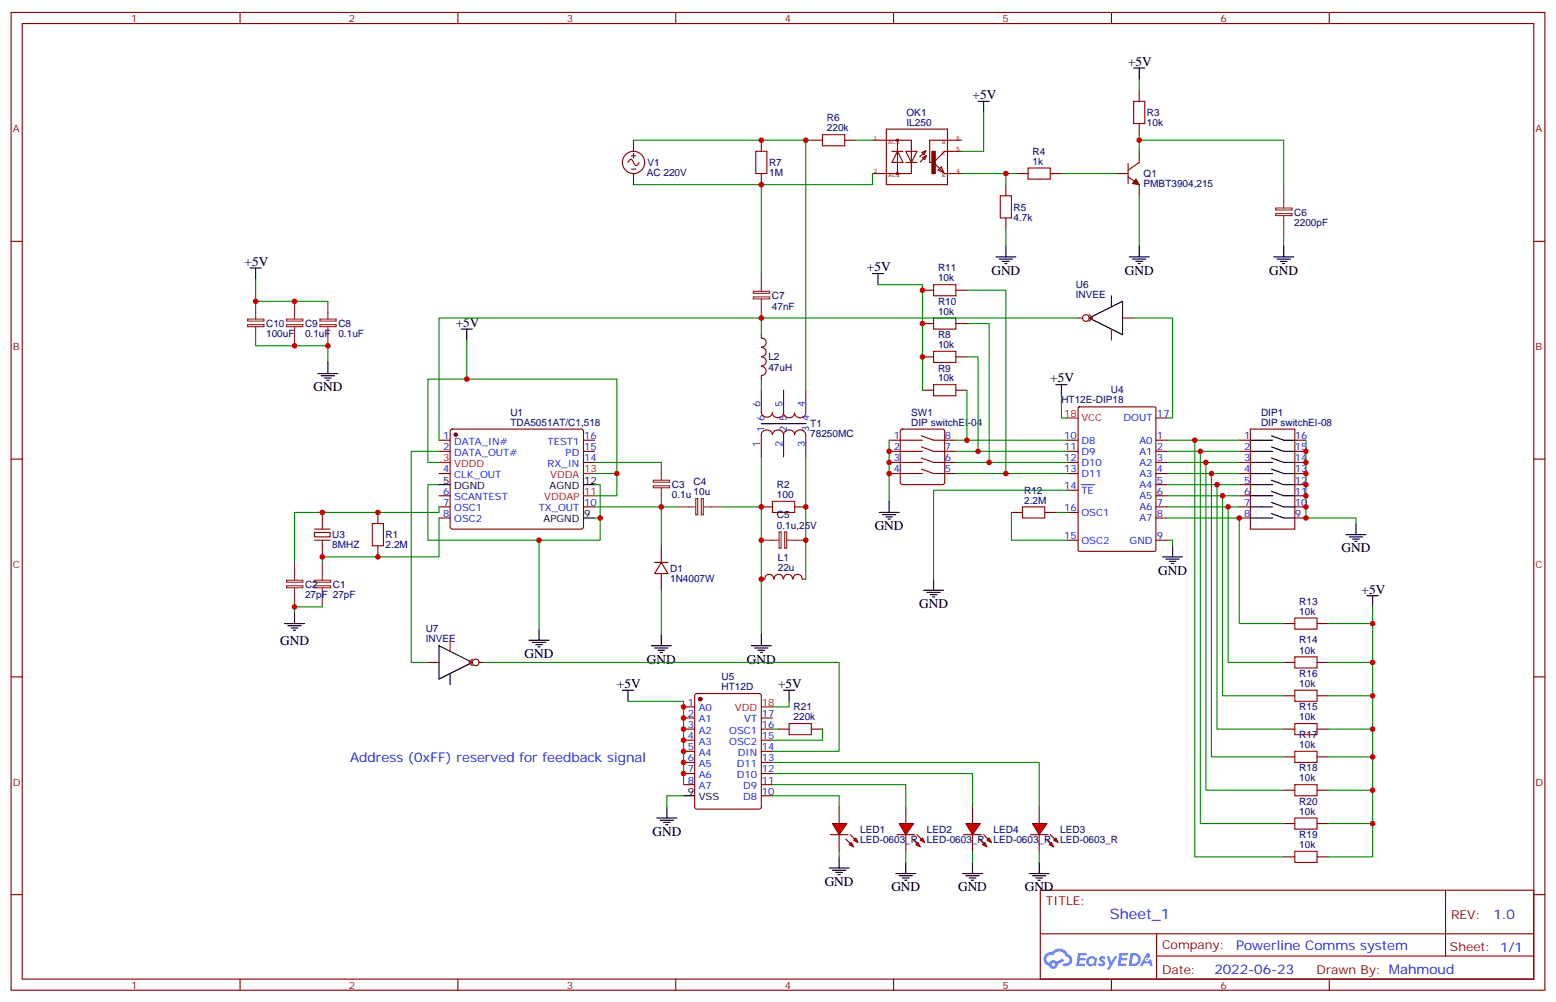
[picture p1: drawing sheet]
<svg xmlns="http://www.w3.org/2000/svg" width="494mm" height="318mm" viewBox="0 0 494 318" stroke-linecap="round" stroke-linejoin="round" font-family="sans-serif">
<g fill="none" stroke="#870000" stroke-width=".35">
<path d="M3.5 4h486.9v310.4h-486.9zM7.1 7.5h479.7v303.4h-479.7zM76.2 4v3.5M145.3 4v3.5M214.5 4v3.5M283.6 4v3.5M352.8 4v3.5M421.9 4v3.5M3.5 76.6h3.6M486.8 76.6h3.6M3.5 145.8h3.6M486.8 145.8h3.6"/>
<path d="M3.5 214.9h3.6M486.8 214.9h3.6M3.5 284.1h3.6M330.2 282.6h156.6v28.3h-156.6zM330.2 296.5h156.5M367.1 296.5v14.1M458.8 282.7v20.8M486.8 284.1h3.6M76.2 310.9v3.5M145.3 310.9v3.5M214.5 310.9v3.5M283.6 310.9v3.5"/>
<path d="M352.8 310.9v3.5M367.1 303.5h119.6M421.9 310.9v3.5"/>
</g>
<g fill="#5487ff">
<path d="M349.2 303.8a1.22 1.22 0 0 1 1.7 .3l-.4 .6a.47 .47 0 0 0-.3-.4 .47 .47 0 0 0-.5 .1l.1 .3a1.14 1.14 0 0 1 .8 1.7 1.14 1.14 0 0 1-1.9 0l-.2-.2 .5-.5 .7 .4a.29 .29 0 0 0 .3-.2 .29 .29 0 0 0-.2-.4 1.04 1.04 0 0 1-.6-1.7z"/>
<path d="M342.2 302.6h2.3l.4 .2-.2 .5h-1.8l-.1 .9h1.5l.3 .3-.3 .4h-1.6l-.2 1.1 1.7 .1 .2 .3-.2 .3h-2.6z"/>
<path d="M355.3 302.6l2.7 .2-.1 .5h-1.8l-.2 .9h1.6l.3 .3-.4 .4h-1.6l-.1 1.1h1.7l.2 .4-.2 .3h-2.7z"/>
<path d="M364.1 302.6h.7l.3 1.2-.6 .3a.69 .69 0 0 0-1 .3 .69 .69 0 0 0 .4 1 .69 .69 0 0 0 .9-.6l.5-.3 .6 2.2h-.8l-.3-.9h-1.7l-.5 .9h-.8z"/>
<path d="M351.3 303.7h.8l.6 1.8 1.1-1.8h.9l-2.6 4.1h-.8l.9-1.5z"/>
<path d="M358.9 302.6l-.6 4.1h1.3a2.11 2.11 0 0 0 2.5-2.1 2.11 2.11 0 0 0-2.5-2zM359.6 303.3a1.43 1.43 0 0 1 1.6 1.6 1.43 1.43 0 0 1-2 1.1z"/>
<path d="M345.2 304.2a1.54 1.54 0 0 0-.1 2.1 1.54 1.54 0 0 0 2.1 .2l.7 .2 .3-2.3-.6-.3a1.49 1.49 0 0 0-2.4 .1zM345.4 305.2a.95 .95 0 0 1 1.9 0 .95 .95 0 0 1-1.9 0z"/>
<path d="M331.9 302.9a2.18 2.18 0 0 0 1.1 3.8 1.44 1.44 0 0 0 1.6 .9 1.44 1.44 0 0 0 1.2-1.5l2-1-.5-.7-1.9 .9a1.47 1.47 0 0 0-2.4 .5 1.39 1.39 0 0 1-.7-2 1.39 1.39 0 0 1 2-.4 2.12 2.12 0 0 1 2.2-1.3 2.12 2.12 0 0 1 1.9 1.6 1.14 1.14 0 0 1 1 1.5 1.14 1.14 0 0 1-1.6 .7 .43 .43 0 0 0-.5 .3 .43 .43 0 0 0 .4 .5 1.98 1.98 0 0 0 2.5-1.2 1.98 1.98 0 0 0-1.2-2.5 3.1 3.1 0 0 0-5.3-.7l-.9 .1zM333.8 306.2a.55 .55 0 0 1 1.1 0 .55 .55 0 0 1-1.1 0z"/>
<circle cx="364.1" cy="304.7" r=".26"/>
</g>
<g fill="none" stroke="#870000" stroke-width=".35">
<path d="M361.6 28.6v3.6M361.6 39.2v3.6M199.3 51.6l.8-1a2.64 2.64 0 0 1 1.4 1.8l.6 .2 .7-1M200.4 49.5h1.4M200.4 53.7h1.4M201.1 44.5v3.5M201.1 48.8v1.4M201.1 55.1v3.5M241.7 44.5v3.5M241.7 55.1v3.5M257.5 44.5h3.6M268.1 44.5h3.5"/>
<path d="M319.3 58.6v3.6M322.8 55.1h3.5M333.4 55.1h3.5M354.5 55.1h3.6M358.1 56.2l3.5 2.4v3.6M358.1 51.9v6.4M361.6 48v3.6l-3.5 2.4M319.3 69.2v3.5M292.8 92.1h3.5M303.4 92.1h3.5M241.7 106.3v1M241.7 119.3v1.1"/>
<path d="M241.7 107.4a1.41 1.41 0 0 1 1.5 1.4 1.41 1.41 0 0 1-1.5 1.4M241.7 116.4a1.41 1.41 0 0 1 1.5 1.4 1.41 1.41 0 0 1-1.5 1.4M241.7 110.3a1.41 1.41 0 0 1 1.5 1.5 1.41 1.41 0 0 1-1.5 1.4M241.7 113.3a1.41 1.41 0 0 1 1.5 1.4 1.41 1.41 0 0 1-1.5 1.4M292.8 113.3h3.5M292.8 102.7h3.5M303.4 113.3h3.5M303.4 102.7h3.5M139.3 139.8h3.6M143.1 136.4l.5-.2h40.9l.5 .2 .2 .5-.1 30.7-.6 .4-41.2-.1-.4-.6v-30.4zM185.2 139.8h3.5M241.7 123.9v7.1"/>
<path d="M245.2 131a1.78 1.78 0 0 1-1.8 1.5 1.78 1.78 0 0 1-1.7-1.5M248.7 138a1.8 1.8 0 0 0-1.8-1.5 1.8 1.8 0 0 0-1.7 1.5 1.78 1.78 0 0 0-1.8-1.5 1.78 1.78 0 0 0-1.7 1.5v7.1M248.7 123.9v7.1M248.7 138v7.1M248.7 138a1.78 1.78 0 0 1 1.8-1.5 1.78 1.78 0 0 1 1.7 1.5 1.78 1.78 0 0 1 1.8-1.5 1.78 1.78 0 0 1 1.7 1.5l.1 7.1M252.2 131.1a1.79 1.79 0 0 1-1.7 1.6 1.79 1.79 0 0 1-1.8-1.6 1.78 1.78 0 0 1-1.8 1.6 1.78 1.78 0 0 1-1.7-1.5M255.7 131.1a1.78 1.78 0 0 1-1.7 1.6 1.78 1.78 0 0 1-1.8-1.5M255.8 123.9v7.1M282.2 139.8h10.6M286 136.4l.5-.2h12.7l.5 .2 .2 .5v16.3l-.3 .5-.4 .2h-12.7l-.5-.3-.2-.4v-16.3zM292.5 138.4l3.8 1.4h7.1M292.8 123.9h3.5"/>
<path d="M303.4 123.9h3.5M338.7 139.8h3.5M342.3 129.4l.2-.2h24l.3 .2 .1 45.3-.2 .3h-24.2l-.3-.1zM366.9 139.8h3.5M366.9 132.7h3.5M393.3 139.8h3.6M396.9 136.2h14.1v31.8h-14.1zM411 139.8h3.5M139.3 143.3h3.6M139.3 150.4h3.6M139.3 157.4h3.6M185.2 143.3h3.5"/>
<path d="M185.2 146.8h3.5M282.2 143.3h10.6M282.2 150.4h10.6M282.2 146.8h10.6M292.5 141.9l3.8 1.4h7.1M292.5 148.9l3.8 1.5h7.1M292.5 145.4l3.8 1.4h7.1M338.7 143.3h3.5M338.7 150.4h3.5M338.7 146.8h3.5M338.7 155.6h3.5M366.9 143.3h3.5"/>
<path d="M366.9 150.4h3.5M366.9 157.4h3.5M366.9 146.8h3.5M366.9 153.9h3.5M393.3 143.3h3.6M393.3 150.4h3.6M393.3 157.4h3.6M393.3 146.8h3.6M393.3 153.9h3.6M411 143.3h3.5M411 150.4h3.5M411 157.4h3.5"/>
<path d="M411 146.8h3.5M411 153.9h3.5M99.8 169.1h5v1.4h-5zM102.3 162.7v5.3M102.3 171.5v5.3M119.9 162.7v3.5M119.9 173.3v3.5M139.3 160.9h3.6M139.3 164.5h3.6M185.2 160.9h3.5M207.8 178.6h4.2M209.9 178.6l2.1 3.5h-4.2z"/>
<path d="M209.9 173.3v5.3M241.7 160.9h3.5M252.2 160.9h3.6M321 162.7h3.6M331.6 162.7h3.5M338.7 171.5h3.5M338.7 162.7h3.5M366.9 160.9h3.5M366.9 164.5h3.5M366.9 171.5h3.5M393.3 160.9h3.6M393.3 164.5h3.6"/>
<path d="M411 160.9h3.5M411 164.5h3.5M209.9 182.1v5.3M245.6 183.8a1.41 1.41 0 0 0-1.4-1.5 1.41 1.41 0 0 0-1.4 1.5l-1.1 .1M245.7 183.8a1.41 1.41 0 0 1 1.5-1.5 1.41 1.41 0 0 1 1.4 1.5M248.7 183.8a1.41 1.41 0 0 1 1.4-1.5 1.41 1.41 0 0 1 1.4 1.5M251.8 183.8a1.41 1.41 0 0 1 1.4-1.5 1.41 1.41 0 0 1 1.4 1.5M254.7 183.9h1.1M407.5 198h3.5M418 198h3.6M407.5 210.3h3.5M418 210.3h3.6"/>
<path d="M217 231.5h3.5M217 224.4h3.5M217 228h3.5M217 235h3.5M217 238.5h3.5M220.7 220.4l.5-.2h19.7l.7 .4 .1 35.6-.5 .6-20 .1-.7-.5v-35.5zM241.7 231.5h3.5M241.7 228h3.5M241.7 235h3.5M241.7 238.5h3.5M246.9 231.5h3.6M257.5 231.5h3.6"/>
<path d="M407.5 231.5h3.5M407.5 220.9h3.5M418 231.5h3.6M418 220.9h3.6M217 242.1h3.5M217 245.6h3.5M217 249.1h3.5M241.7 242.1h3.5M241.7 245.6h3.5M241.7 249.1h3.5M241.7 252.7h3.5M407.5 240.3h3.5"/>
<path d="M407.5 250.9h3.5M418 240.3h3.6M418 250.9h3.6M407.5 272.1h3.5M407.5 261.5h3.5M418 272.1h3.6M418 261.5h3.6"/>
<circle cx="201.1" cy="51.6" r="3.5"/>
</g>
<g fill="#870000" stroke="#870000" stroke-width=".35">
<path d="M360.5 56.9l1.1 1.7-2.1-.3z"/>
<circle cx="144.6" cy="138" r=".53"/>
<circle cx="222.2" cy="222" r=".53"/>
</g>
<path d="M338.7 132.7h3.5M139.3 146.8h3.6M185.2 157.4h3.5M185.2 150.4h3.5M241.7 224.4h3.5" fill="none" stroke="#f00" stroke-width=".35"/>
<g fill="none" stroke="#000" stroke-width=".35">
<path d="M310.4 32.2h3.6M312.2 32.2v3.5M359.8 21.6h3.6M361.6 21.6v3.5M319.3 78v3.6M361.6 78v3.6M407.5 78v3.6M79.4 85.1h3.5M81.1 85.1v3.5M276.9 86.9h3.6M278.7 86.9v3.5M316.1 81.6h6.3"/>
<path d="M317.1 82.3h4.3M318.2 83h2.1M318.9 83.7h.7M358.4 81.6h6.4M359.5 82.3h4.2M360.5 83h2.2M361.2 83.7h.7M404.3 81.6h6.3M405.3 82.3h4.3M406.4 83h2.1M407.1 83.7h.7M100.9 118.6h6.3"/>
<path d="M102 119.3h4.2M104.1 115.1v3.5M146.4 104.5h3.5M148.2 104.5v3.5M103 120h2.1M103.7 120.7h.7M241.7 134.5h14.1h-14.1h3.5M335.1 122.1h3.6M336.9 122.1v3.6M396.9 139.8h7M403.6 138.4l3.9 1.4h3.5M139.3 153.9h3.6"/>
<path d="M185.2 153.9h3.5M282.2 159.2v3.5M396.9 153.9h7M396.9 143.3h7M396.9 146.8h7M396.9 150.4h7M396.9 157.4h7M403.6 152.5l3.9 1.4h3.5M403.6 141.9l3.9 1.4h3.5M403.6 145.4l3.9 1.4h3.5M403.6 148.9l3.9 1.5h3.5M403.6 156l3.9 1.4h3.5"/>
<path d="M403.6 159.5l3.9 1.4h3.5M185.2 164.5h3.5M279 162.7h6.4M280.1 163.4h4.2M281.2 164.1h2.1M281.9 164.8h.7M369 176.8h6.4M370.1 177.5h4.2M371.1 178.2h2.1M371.8 178.9h.7M372.2 173.3v3.5M396.9 164.5h7"/>
<path d="M396.9 160.9h7M403.6 163.1l3.9 1.4h3.5M427.2 169.8h6.4M428.3 170.5h4.2M429.3 171.2h2.1M430 171.9h.7M430.4 166.2v3.6M90.3 198h6.4M91.4 198.7h4.2M92.4 199.4h2.1M93.5 194.5v3.5M171.1 199.7v3.6"/>
<path d="M293.2 187.4h6.3M294.2 188.1h4.2M295.3 188.8h2.1M296 189.5h.7M296.3 183.9v3.5M433.9 189.2h3.5M435.7 189.2v3.5M93.1 200.1h.7M167.9 203.3h6.4M169 204h4.2M170 204.7h2.2M170.7 205.4h.7"/>
<path d="M197.6 219.1h3.5M199.3 219.1v3.6M206.7 205h6.4M207.8 205.7h4.2M208.8 206.4h2.2M209.5 207.2h.8M209.9 201.5v3.5M238.5 205h6.3M239.5 205.7h4.3M240.6 206.4h2.1M241.3 207.2h.7M241.7 201.5v3.5"/>
<path d="M248.7 219.1h3.5M250.5 219.1v3.6M208.5 259.7h6.3M211.7 256.2v3.5M217 252.7h3.5M209.5 260.4h4.3M210.6 261.1h2.1M211.3 261.8h.7"/>
</g>
<path d="M295.8 48h1.1v7.1h-1.1z" fill="#850000" stroke="#850000" stroke-width=".35"/>
<g fill="none" stroke="#850000" stroke-width=".35">
<path d="M276.9 44.5h12.4v10.6h-12.4M281.3 41h19.4v17.6h-19.4zM283.1 48h3.5M284.9 48l1.7 3.6h-3.5zM284.9 44.5v10.6M285.2 55.1a.35 .35 0 0 0-.5-.3 .35 .35 0 0 0-.1 .5 .35 .35 0 0 0 .6 0v-.2M287.5 51.6h3.5M287.5 48h3.5l-1.7 3.6zM292.6 48.4l1.3-.5-.6 1.2zM292.8 50l1.2-.5-.5 1.2zM293.9 47.9l-2 1.9M294 49.5l-1.9 1.9"/>
<path d="M298.8 53l.7 1.8-1.8-.8zM305.2 44.5h-10.1v7.1h.9M305.2 48h-5.3l-3.6 3.6 3.6 3.5h5.3"/>
<circle cx="284.9" cy="44.5" r=".35"/>
</g>
<g fill="none" stroke="#008700" stroke-width=".35">
<path d="M312.2 35.7v12.3h-7M361.6 25.1v3.5M201.1 44.5h56.4M241.7 58.6v28.3M255.8 44.5v79.4M271.6 44.5h5.3M276.9 55.1v3.5h-75.8M305.2 55.1h14.1M322.8 55.1h-3.5v3.5M336.9 55.1h17.6M361.6 44.5h45.9v15.9M361.6 42.8v5.2"/>
<path d="M319.3 72.7v5.3M361.6 62.2v15.8M407.5 74.5v3.5M81.1 88.6v7.1h23M278.7 90.4h14.1v33.5M306.9 92.1h12.4v58.3M81.1 109.8h23v5.3M148.2 108v12.4M241.7 101v5.3M306.9 113.3h3.5v30M306.9 102.7h7.1v44.1M241.7 120.4v3.5"/>
<path d="M282.2 139.8v19.4M303.4 139.8h35.3M306.9 123.9v15.9M336.9 125.7v7h1.8M370.4 139.8h22.9M379.2 139.8v132.3h28.3M414.5 139.8v24.7h15.9v1.7M139.3 146.8h-3.5v-26.4h60v30M139.3 153.9h-3.5v17.6h54.7v-7h-1.8M188.7 150.4h7.1v7h-7.1M188.7 153.9h1.8v10.6M188.7 146.8h21.2"/>
<path d="M241.7 145.1v56.4M255.8 145.1v38.8M303.4 146.8h35.3M303.4 150.4h35.3M303.4 143.3h35.3M338.7 155.6h-42.4v28.3M370.4 146.8h22.9M370.4 150.4h22.9M370.4 143.3h22.9M370.4 153.9h22.9M370.4 157.4h22.9M381 143.3v118.2h26.5"/>
<path d="M382.8 146.8v104.1h24.7M384.5 150.4v89.9h23M386.3 153.9v77.6h21.2M388.1 157.4v63.5h19.4M139.3 160.9v1.8h-45.8v15.9M139.3 164.5v12.3h-37v1.8M171.1 171.5v28.2M188.7 160.9h21.2v12.4M209.9 160.9h5.3M229.3 160.9h12.4M321 162.7v8.8h17.7M335.1 162.7h3.6"/>
<path d="M370.4 164.5h22.9v33.5h14.2M370.4 171.5h1.8v1.8M370.4 160.9h22.9M389.8 160.9v49.4h17.7M102.3 192.7h-8.8v1.8M209.9 187.4v14.1M435.7 192.7v5.3h-14.1M435.7 198v12.3h-14.1M435.7 210.3v10.6h-14.1M199.3 222.7h17.7v26.4M245.2 231.5h1.7M250.5 222.7v1.7h-5.3"/>
<path d="M261.1 231.5v3.5h-15.9M435.7 220.9v10.6h-14.1M435.7 231.5v8.8h-14.1M217 252.7h-5.3v3.5M435.7 240.3v10.6h-14.1M435.7 250.9v10.6h-14.1M435.7 261.5v10.6h-14.1"/>
</g>
<g fill="none" stroke="#a10000" stroke-width=".35">
<path d="M359.8 32.2h3.6v7h-3.6zM239.9 48h3.5v7.1h-3.5zM261.1 42.8h7v3.5h-7zM326.3 53.3h7.1v3.6h-7.1zM317.5 62.2h3.5v7h-3.5zM296.3 90.4h7.1v3.5h-7.1zM296.3 111.5h7.1v3.6h-7.1zM296.3 101h7.1v3.5h-7.1zM296.3 122.1h7.1v3.6h-7.1zM245.2 159.2h7v3.5h-7zM118.2 166.2h3.5v7.1h-3.5zM324.6 160.9h7v3.6h-7z"/>
<path d="M411 196.2h7v3.5h-7zM411 208.6h7v3.5h-7zM411 219.1h7v3.6h-7zM250.5 229.7h7v3.6h-7zM411 229.7h7v3.6h-7zM411 238.5h7v3.6h-7zM411 249.1h7v3.6h-7zM411 259.7h7v3.5h-7zM411 270.3h7v3.5h-7z"/>
</g>
<g fill="none" stroke="#8c2424" stroke-width=".35">
<path d="M404.9 67.8h5.2v.6h-5.2zM404.9 66h5.2v.7h-5.2zM407.5 60.4v5.6M407.5 68.5v6M81.1 95.7v5.6M93.5 95.7v5.6M104.1 95.7v5.6M239.1 94.3h5.2v.6h-5.2zM239.1 92.5h5.2v.6h-5.2zM241.7 86.9v5.6M241.7 95v6M78.6 103.1h5.2v.6h-5.2z"/>
<path d="M78.6 101.3h5.2v.7h-5.2zM81.1 103.8v6M90.9 103.1h5.2v.6h-5.2zM90.9 101.3h5.2v.7h-5.2zM93.5 103.8v6M101.5 103.1h5.2v.6h-5.2zM101.5 101.3h5.2v.7h-5.2zM104.1 103.8v6M207.4 154.2h5.1v.7h-5.1zM207.4 152.5h5.1v.6h-5.1zM209.9 146.8v5.7M209.9 154.9v6"/>
<path d="M220.8 158.3h.7v5.2h-.7zM222.6 158.3h.6v5.2h-.6zM93.5 178.6v5.6M102.3 178.6v5.6M215.2 160.9h5.6M223.3 160.9h6M241.7 171.5h5.6M247.3 168.9h.6v5.2h-.6zM249.1 168.9h.6v5.2h-.6zM249.8 171.5h6M90.9 186h5.2v.6h-5.2zM90.9 184.2h5.2v.7h-5.2z"/>
<path d="M93.5 186.7v6M99.8 186h5.2v.6h-5.2zM99.8 184.2h5.2v.7h-5.2zM102.3 186.7v6"/>
</g>
<path d="M99.8 171.5h5M99.8 168h5" fill="none" stroke="#871200" stroke-width=".35"/>
<path d="M343.3 153.9h4.2" fill="none" stroke="#00f" stroke-width=".35"/>
<g fill="#f00" stroke="#870000" stroke-width=".35">
<path d="M264.2 261.5h4.6l-2.5 3.5z"/>
<path d="M263.5 265h5.7z"/>
</g>
<g fill="#870000" stroke="#870000" stroke-width=".35">
<path d="M269.9 265l1.4 1.4z"/>
<path d="M268.5 266.4l1.4 1.4z"/>
</g>
<g fill="#f00" stroke="#870000" stroke-width=".35">
<path d="M270.9 266.8l.7-.7 .7 1.4z"/>
<path d="M269.5 268.2l.7-.7 .7 1.4z"/>
</g>
<path d="M266.3 256.2v5.3M266.3 265v5.3" fill="none" stroke="#870000" stroke-width=".35"/>
<g fill="#f00" stroke="#870000" stroke-width=".35">
<path d="M285.4 261.5h4.6l-2.5 3.5z"/>
<path d="M284.7 265h5.6z"/>
</g>
<g fill="#870000" stroke="#870000" stroke-width=".35">
<path d="M291 265l1.5 1.4z"/>
<path d="M289.6 266.4l1.4 1.4z"/>
</g>
<g fill="#f00" stroke="#870000" stroke-width=".35">
<path d="M292.1 266.8l.7-.7 .7 1.4z"/>
<path d="M290.7 268.2l.7-.7 .7 1.4z"/>
</g>
<path d="M287.5 256.2v5.3M287.5 265v5.3" fill="none" stroke="#870000" stroke-width=".35"/>
<g fill="#f00" stroke="#870000" stroke-width=".35">
<path d="M327.7 261.5h4.6l-2.5 3.5z"/>
<path d="M327 265h5.7z"/>
</g>
<g fill="#870000" stroke="#870000" stroke-width=".35">
<path d="M333.4 265l1.4 1.4z"/>
<path d="M332 266.4l1.4 1.4z"/>
</g>
<g fill="#f00" stroke="#870000" stroke-width=".35">
<path d="M334.4 266.8l.7-.7 .7 1.4z"/>
<path d="M333 268.2l.7-.7 .7 1.4z"/>
</g>
<path d="M329.8 256.2v5.3M329.8 265v5.3" fill="none" stroke="#870000" stroke-width=".35"/>
<g fill="#f00" stroke="#870000" stroke-width=".35">
<path d="M306.6 261.5h4.5l-2.4 3.5z"/>
<path d="M305.9 265h5.6z"/>
</g>
<g fill="#870000" stroke="#870000" stroke-width=".35">
<path d="M312.2 265l1.4 1.4z"/>
<path d="M310.8 266.4l1.4 1.4z"/>
</g>
<g fill="#f00" stroke="#870000" stroke-width=".35">
<path d="M314 266.1l.7 1.4-1.4-.7z"/>
<path d="M311.9 268.2l.7-.7 .7 1.4z"/>
</g>
<g fill="none" stroke="#870000" stroke-width=".35">
<path d="M345.7 99.9l1.1 1.1-1.1 1M342.2 101h1.4M356.3 101h3.5M135.8 210.3h3.5M149.9 209.3l-1 1 1 1.1M152 210.3h1.5M308.7 256.2v5.3M308.7 265v5.3"/>
<circle cx="344.7" cy="101" r="1.06"/>
<circle cx="151" cy="210.3" r="1.06"/>
</g>
<path d="M342.2 101h-202.9v38.8M359.8 101h12.4v31.7h-1.8M139.3 143.3h-8.8v67h5.3M153.5 210.3h112.8v28.2h-21.1M245.2 252.7h21.1v3.5M245.2 249.1h42.3v7.1M245.2 245.6h63.5v10.6M245.2 242.1h84.6v14.1M266.3 270.3v1.8M287.5 270.3v3.5M308.7 270.3v3.5M329.8 270.3v3.5" fill="none" stroke="#008700" stroke-width=".35"/>
<g fill="none" stroke="#000" stroke-width=".35">
<path d="M352.8 93.9v3.5M345.7 101l10.6-5.3v10.6zM139.3 205l10.6 5.3-10.6 5.3zM142.9 213.9v3.5M263.2 275.6h6.3M264.2 276.3h4.3M265.3 277h2.1M266 277.7h.7M266.3 272.1v3.5M284.3 277.4h6.4M285.4 278.1h4.2M286.5 278.8h2.1"/>
<path d="M287.2 279.5h.7M287.5 273.8v3.6M305.5 277.4h6.4M306.6 278.1h4.2M307.6 278.8h2.1M308.3 279.5h.7M308.7 273.8v3.6M326.7 277.4h6.3M327.7 278.1h4.3M328.8 278.8h2.1M329.5 279.5h.7M329.8 273.8v3.6"/>
</g>
<path d="M352.8 104.5v3.5M142.9 203.3v3.5" fill="none" stroke="#f00" stroke-width=".35"/>
<g fill="#c00">
<circle cx="190.5" cy="164.5" r=".88"/>
<circle cx="171.1" cy="171.5" r=".88"/>
<circle cx="119.9" cy="176.8" r=".88"/>
<circle cx="119.9" cy="162.7" r=".88"/>
<circle cx="102.3" cy="162.7" r=".88"/>
<circle cx="102.3" cy="176.8" r=".88"/>
<circle cx="93.5" cy="192.7" r=".88"/>
<circle cx="209.9" cy="160.9" r=".88"/>
<circle cx="241.7" cy="171.5" r=".88"/>
<circle cx="255.8" cy="171.5" r=".88"/>
<circle cx="241.7" cy="160.9" r=".88"/>
<circle cx="255.8" cy="160.9" r=".88"/>
<circle cx="241.7" cy="183.9" r=".88"/>
<circle cx="361.6" cy="44.5" r=".88"/>
<circle cx="319.3" cy="55.1" r=".88"/>
<circle cx="241.7" cy="58.6" r=".88"/>
<circle cx="241.7" cy="44.5" r=".88"/>
<circle cx="255.8" cy="44.5" r=".88"/>
<circle cx="81.1" cy="95.7" r=".88"/>
<circle cx="93.5" cy="95.7" r=".88"/>
<circle cx="93.5" cy="109.8" r=".88"/>
<circle cx="104.1" cy="109.8" r=".88"/>
<circle cx="282.2" cy="143.3" r=".88"/>
<circle cx="282.2" cy="146.8" r=".88"/>
<circle cx="282.2" cy="150.4" r=".88"/>
<circle cx="306.9" cy="139.8" r=".88"/>
<circle cx="310.4" cy="143.3" r=".88"/>
<circle cx="314" cy="146.8" r=".88"/>
<circle cx="319.3" cy="150.4" r=".88"/>
<circle cx="292.8" cy="92.1" r=".88"/>
<circle cx="292.8" cy="102.7" r=".88"/>
<circle cx="292.8" cy="113.3" r=".88"/>
<circle cx="414.5" cy="164.5" r=".88"/>
<circle cx="414.5" cy="160.9" r=".88"/>
<circle cx="414.5" cy="157.4" r=".88"/>
<circle cx="414.5" cy="153.9" r=".88"/>
<circle cx="414.5" cy="150.4" r=".88"/>
<circle cx="414.5" cy="146.8" r=".88"/>
<circle cx="414.5" cy="143.3" r=".88"/>
<circle cx="393.3" cy="164.5" r=".88"/>
<circle cx="389.8" cy="160.9" r=".88"/>
<circle cx="388.1" cy="157.4" r=".88"/>
<circle cx="386.3" cy="153.9" r=".88"/>
<circle cx="384.5" cy="150.4" r=".88"/>
<circle cx="382.8" cy="146.8" r=".88"/>
<circle cx="381" cy="143.3" r=".88"/>
<circle cx="379.2" cy="139.8" r=".88"/>
<circle cx="435.7" cy="198" r=".88"/>
<circle cx="435.7" cy="210.3" r=".88"/>
<circle cx="435.7" cy="220.9" r=".88"/>
<circle cx="435.7" cy="231.5" r=".88"/>
<circle cx="435.7" cy="240.3" r=".88"/>
<circle cx="435.7" cy="250.9" r=".88"/>
<circle cx="435.7" cy="261.5" r=".88"/>
<circle cx="217" cy="224.4" r=".88"/>
<circle cx="217" cy="228" r=".88"/>
<circle cx="217" cy="231.5" r=".88"/>
<circle cx="217" cy="235" r=".88"/>
<circle cx="217" cy="238.5" r=".88"/>
<circle cx="217" cy="242.1" r=".88"/>
<circle cx="217" cy="245.6" r=".88"/>
<circle cx="241.7" cy="101" r=".88"/>
<circle cx="148.2" cy="120.4" r=".88"/>
<circle cx="195.8" cy="150.4" r=".88"/>
</g>
<text font-size="4.6" fill="#00f" x="352.3" y="291.7">Sheet_1</text>
<g font-size="4.2">
<text x="358.1" y="20.9">+5V</text>
<text x="308.7" y="31.5">+5V</text>
<text x="77.6" y="84.4">+5V</text>
<text x="275.2" y="86.1">+5V</text>
<text x="314.7" y="87.2">GND</text>
<text x="357" y="87.2">GND</text>
<text x="402.9" y="87.2">GND</text>
<text x="144.6" y="103.8">+5V</text>
<text x="99.5" y="124.2">GND</text>
<text x="333.4" y="121.4">+5V</text>
<text x="277.6" y="168.3">GND</text>
<text x="425.8" y="175.4">GND</text>
<text x="367.6" y="182.5">GND</text>
<text x="432.2" y="188.5">+5V</text>
<text x="291.7" y="193">GND</text>
<text x="88.9" y="204.7">GND</text>
<text x="166.5" y="208.9">GND</text>
<text x="205.3" y="210.7">GND</text>
<text x="237.1" y="210.7">GND</text>
<text x="195.8" y="218.4">+5V</text>
<text x="246.9" y="218.4">+5V</text>
<text x="207.1" y="265.4">GND</text>
<text x="261.8" y="281.2">GND</text>
<text x="282.9" y="283">GND</text>
<text x="304.1" y="283">GND</text>
<text x="325.3" y="283">GND</text>
</g>
<g font-size="4.2" fill="#00f">
<text x="111.1" y="242.1">Address (0xFF) reserved for feedback signal</text>
<text x="474" y="291.9">1.0</text>
<text x="392.4" y="301.5">Powerline Comms system</text>
<text x="385.5" y="309.3">2022-06-23</text>
</g>
<g font-size="3.9" fill="#800">
<text x="332" y="287.2">TITLE:</text>
<text x="460.6" y="291.9">REV:</text>
<text x="368.9" y="301.4">Company:</text>
<text x="460.2" y="302">Sheet: 1/1</text>
<text x="368.9" y="309.1">Date:</text>
<text x="417.9" y="309.2">Drawn By: Mahmoud</text>
</g>
<g font-size="3.2" fill="#800">
<text x="41.6" y="6.9">1</text>
<text x="110.8" y="6.9">2</text>
<text x="179.9" y="6.9">3</text>
<text x="249.1" y="6.9">4</text>
<text x="318.2" y="6.9">5</text>
<text x="387.3" y="6.9">6</text>
<text x="4.1" y="42.1">A</text>
<text x="487.4" y="42.1">A</text>
<text x="4.1" y="111.2">B</text>
<text x="487.4" y="111.2">B</text>
<text x="4.1" y="180.3">C</text>
<text x="487.4" y="180.3">C</text>
<text x="4.1" y="249.5">D</text>
<text x="487.4" y="249.5">D</text>
<text x="41.6" y="313.9">1</text>
<text x="110.8" y="313.9">2</text>
<text x="179.9" y="313.9">3</text>
<text x="249.1" y="313.9">4</text>
<text x="318.2" y="313.9">5</text>
<text x="387.3" y="313.9">6</text>
</g>
<g font-size="3.2" fill="#000080">
<text x="262.5" y="41.7">220k</text>
<text x="262.5" y="38.5">R6</text>
<text x="287.7" y="39.9">IL250</text>
<text x="287.7" y="36.7">OK1</text>
<text x="364.1" y="40">10k</text>
<text x="364.1" y="36.8">R3</text>
<text x="205.6" y="52.7">V1</text>
<text x="244.1" y="52.7">R7</text>
<text x="327.7" y="52.3">1k</text>
<text x="327.7" y="49.1">R4</text>
<text x="205.3" y="55.9">AC 220V</text>
<text x="244.1" y="55.9">1M</text>
<text x="363" y="59.5">PMBT3904,215</text>
<text x="363" y="56.2">Q1</text>
<text x="321.7" y="70">4.7k</text>
<text x="321.7" y="66.8">R5</text>
<text x="410.8" y="71.8">2200pF</text>
<text x="410.8" y="68.6">C6</text>
<text x="297.8" y="89.3">10k</text>
<text x="297.8" y="86.1">R11</text>
<text x="245" y="95">C7</text>
<text x="341.5" y="94.6">INVEE</text>
<text x="341.5" y="91.4">U6</text>
<text x="245" y="98.3">47nF</text>
<text x="297.8" y="99.9">10k</text>
<text x="297.8" y="96.7">R10</text>
<text x="84.5" y="107.1">100uF</text>
<text x="84.5" y="103.9">C10</text>
<text x="96.8" y="107.1">0.1uF</text>
<text x="96.8" y="103.9">C9</text>
<text x="107.4" y="107.1">0.1uF</text>
<text x="107.4" y="103.9">C8</text>
<text x="297.8" y="107.3">R8</text>
<text x="297.8" y="110.5">10k</text>
<text x="243.9" y="117.7">47uH</text>
<text x="243.9" y="114.4">L2</text>
<text x="297.8" y="118">R9</text>
<text x="297.8" y="121.1">10k</text>
<text x="352.6" y="124.8">U4</text>
<text x="336.9" y="128">HT12E-DIP18</text>
<text x="162" y="135.2">TDA5051AT/C1,518</text>
<text x="162" y="132">U1</text>
<text x="257.2" y="135.6">T1</text>
<text x="289.2" y="135.2">DIP switchEI-04</text>
<text x="289.2" y="132">SW1</text>
<text x="400.3" y="135.2">DIP switchEI-08</text>
<text x="400.3" y="132">DIP1</text>
<text x="257.2" y="138.8">78250MC</text>
<text x="213.3" y="155">C3</text>
<text x="220.1" y="154">C4</text>
<text x="246.6" y="154.9">R2</text>
<text x="213.3" y="158.2">0.1u</text>
<text x="220.1" y="157.2">10u</text>
<text x="246.6" y="158.1">100</text>
<text x="325.1" y="159.9">2.2M</text>
<text x="325.1" y="156.7">R12</text>
<text x="246.6" y="167.8">0.1u,25V</text>
<text x="246.6" y="164.6">C5</text>
<text x="105.5" y="170.9">U3</text>
<text x="122.4" y="170.9">R1</text>
<text x="105.5" y="174.1">8MHZ</text>
<text x="122.4" y="174.1">2.2M</text>
<text x="246.9" y="178.1">L1</text>
<text x="212.7" y="184.7">1N4007W</text>
<text x="212.7" y="181.5">D1</text>
<text x="246.9" y="181.3">22u</text>
<text x="96.8" y="190">27pF 27pF</text>
<text x="96.8" y="186.8">C2</text>
<text x="105.7" y="186.8">C1</text>
<text x="412.4" y="191.9">R13</text>
<text x="412.4" y="195.2">10k</text>
<text x="135.1" y="204">INVEE</text>
<text x="135.1" y="200.8">U7</text>
<text x="412.4" y="207.5">10k</text>
<text x="412.4" y="204.3">R14</text>
<text x="229" y="216">U5</text>
<text x="412.4" y="214.9">R16</text>
<text x="229" y="219.1">HT12D</text>
<text x="412.4" y="218.1">10k</text>
<text x="251.9" y="225.5">R21</text>
<text x="412.4" y="225.6">R15</text>
<text x="251.9" y="228.7">220k</text>
<text x="412.4" y="228.7">10k</text>
<text x="412.4" y="237.5">10k</text>
<text x="412.4" y="234.3">R17</text>
<text x="412.4" y="244.8">R18</text>
<text x="412.4" y="248.1">10k</text>
<text x="412.4" y="255.4">R20</text>
<text x="412.4" y="258.7">10k</text>
<text x="273" y="267.6">LED-0603_R</text>
<text x="273" y="264.4">LED1</text>
<text x="294.2" y="267.6">LED-0603_R</text>
<text x="294.2" y="264.4">LED2</text>
<text x="315.4" y="267.6">LED-0603_R</text>
<text x="315.4" y="264.4">LED4</text>
<text x="336.5" y="267.6">LED-0603_R</text>
<text x="336.5" y="264.4">LED3</text>
<text x="412.4" y="269.2">10k</text>
<text x="412.4" y="266.1">R19</text>
</g>
<g font-size="3.2" fill="#00f">
<text x="241.3" y="129.2" transform="rotate(-90 241.3 129.2)">6</text>
<text x="248.4" y="129.2" transform="rotate(-90 248.4 129.2)">5</text>
<text x="255.4" y="129.2" transform="rotate(-90 255.4 129.2)">4</text>
<text x="242.7" y="137.3" transform="rotate(-90 242.7 137.3)">1</text>
<text x="242.7" y="133.7" transform="rotate(-90 242.7 133.7)">6</text>
<text x="249.8" y="137.3" transform="rotate(-90 249.8 137.3)">2</text>
<text x="249.8" y="133.7" transform="rotate(-90 249.8 133.7)">5</text>
<text x="256.8" y="137.3" transform="rotate(-90 256.8 137.3)">3</text>
<text x="256.8" y="133.7" transform="rotate(-90 256.8 133.7)">4</text>
<text x="356.6" y="133.8">DOUT</text>
<text x="367.2" y="132.4">17</text>
<text x="140.7" y="139.4">1</text>
<text x="140.7" y="142.9">2</text>
<text x="144.2" y="141.2">DATA_IN#</text>
<text x="173.8" y="141.2">TEST1</text>
<text x="185.4" y="142.9">15</text>
<text x="185.4" y="139.4">16</text>
<text x="241.3" y="141.8" transform="rotate(-90 241.3 141.8)">1</text>
<text x="248.4" y="141.8" transform="rotate(-90 248.4 141.8)">2</text>
<text x="255.4" y="141.8" transform="rotate(-90 255.4 141.8)">3</text>
<text x="283.7" y="142.9">2</text>
<text x="283.7" y="139.4">1</text>
<text x="299.9" y="142.9">7</text>
<text x="299.9" y="139.4">8</text>
<text x="337.8" y="139.4">10</text>
<text x="337.8" y="142.9">11</text>
<text x="343.3" y="140.8">D8</text>
<text x="361.6" y="140.8">A0</text>
<text x="367.2" y="139.4">1</text>
<text x="367.2" y="142.9">2</text>
<text x="394.9" y="142.9">2</text>
<text x="394.9" y="139.4">1</text>
<text x="411" y="142.9">15</text>
<text x="411" y="139.4">16</text>
<text x="144.2" y="144.7">DATA_OUT#</text>
<text x="173.8" y="148.2">RX_IN</text>
<text x="179.5" y="144.7">PD</text>
<text x="185.4" y="146.5">14</text>
<text x="283.7" y="146.5">3</text>
<text x="299.9" y="146.5">6</text>
<text x="337.8" y="146.5">12</text>
<text x="343.3" y="144.4">D9</text>
<text x="343.3" y="147.9">D10</text>
<text x="361.6" y="144.4">A1</text>
<text x="361.6" y="147.9">A2</text>
<text x="367.2" y="146.5">3</text>
<text x="394.9" y="146.5">3</text>
<text x="411" y="146.5">14</text>
<text x="140.7" y="150">4</text>
<text x="144.2" y="151.8">CLK_OUT</text>
<text x="283.7" y="150">4</text>
<text x="299.9" y="150">5</text>
<text x="337.8" y="150">13</text>
<text x="337.8" y="155.3">14</text>
<text x="343.3" y="151.4">D11</text>
<text x="361.6" y="151.4">A3</text>
<text x="361.6" y="154.9">A4</text>
<text x="367.2" y="150">4</text>
<text x="367.2" y="153.5">5</text>
<text x="394.9" y="153.5">5</text>
<text x="394.9" y="150">4</text>
<text x="411" y="153.5">12</text>
<text x="411" y="150">13</text>
<text x="140.7" y="157.1">6</text>
<text x="140.7" y="160.6">7</text>
<text x="144.2" y="158.8">SCANTEST</text>
<text x="185.4" y="160.6">10</text>
<text x="343.3" y="156.7">TE</text>
<text x="361.6" y="158.5">A5</text>
<text x="361.6" y="162">A6</text>
<text x="367.2" y="157.1">6</text>
<text x="367.2" y="160.6">7</text>
<text x="394.9" y="157.1">6</text>
<text x="394.9" y="160.6">7</text>
<text x="411" y="160.6">10</text>
<text x="411" y="157.1">11</text>
<text x="140.7" y="164.1">8</text>
<text x="144.2" y="162.3">OSC1</text>
<text x="144.2" y="165.9">OSC2</text>
<text x="171" y="162.3">TX_OUT</text>
<text x="337.8" y="162.3">16</text>
<text x="343.3" y="163.8">OSC1</text>
<text x="361.6" y="165.5">A7</text>
<text x="367.2" y="164.1">8</text>
<text x="394.9" y="164.1">8</text>
<text x="411" y="164.1">9</text>
<text x="337.8" y="171.2">15</text>
<text x="343.3" y="172.6">OSC2</text>
<text x="358.5" y="172.6">GND</text>
<text x="367.2" y="171.2">9</text>
<text x="218.3" y="224.1">1</text>
<text x="218.3" y="227.6">2</text>
<text x="221.8" y="225.8">A0</text>
<text x="241.8" y="227.6">17</text>
<text x="218.3" y="231.1">3</text>
<text x="221.8" y="229.4">A1</text>
<text x="221.8" y="232.9">A2</text>
<text x="231.4" y="232.9">OSC1</text>
<text x="236.2" y="229.4">VT</text>
<text x="241.8" y="231.1">16</text>
<text x="218.3" y="234.7">4</text>
<text x="218.3" y="238.2">5</text>
<text x="221.8" y="236.4">A3</text>
<text x="221.8" y="240">A4</text>
<text x="231.4" y="236.4">OSC2</text>
<text x="234.2" y="240">DIN</text>
<text x="241.8" y="238.2">14</text>
<text x="241.8" y="234.7">15</text>
<text x="218.3" y="241.7">6</text>
<text x="218.3" y="245.3">7</text>
<text x="221.8" y="243.5">A5</text>
<text x="233.9" y="243.5">D11</text>
<text x="241.8" y="245.3">12</text>
<text x="241.8" y="241.7">13</text>
<text x="218.3" y="248.8">8</text>
<text x="221.8" y="247">A6</text>
<text x="221.8" y="250.5">A7</text>
<text x="233.9" y="247">D10</text>
<text x="235.9" y="250.5">D9</text>
<text x="241.8" y="248.8">11</text>
<text x="235.9" y="254.1">D8</text>
<text x="241.8" y="252.3">10</text>
</g>
<g font-size="3.2" fill="#f00">
<text x="337.8" y="132.4">18</text>
<text x="343.3" y="133.8">VCC</text>
<text x="140.7" y="146.5">3</text>
<text x="144.2" y="148.2">VDDD</text>
<text x="174.7" y="151.8">VDDA</text>
<text x="185.4" y="150">13</text>
<text x="172.8" y="158.8">VDDAP</text>
<text x="185.4" y="157.1">11</text>
<text x="233.3" y="225.8">VDD</text>
<text x="241.8" y="224.1">18</text>
</g>
<g font-size="3.2">
<text x="140.7" y="153.5">5</text>
<text x="144.2" y="155.3">DGND</text>
<text x="174.5" y="155.3">AGND</text>
<text x="185.4" y="153.5">12</text>
<text x="172.5" y="165.9">APGND</text>
<text x="185.4" y="164.1">9</text>
<text x="218.3" y="252.3">9</text>
<text x="221.8" y="254.1">VSS</text>
</g>
<g font-size="2.1" fill="#840000">
<text x="277.3" y="44.5">1</text>
<text x="281.9" y="45.6">AC1</text>
<text x="298.9" y="45.6">B</text>
<text x="303.5" y="44.5">6</text>
<text x="298.9" y="49.1">C</text>
<text x="303.5" y="48">5</text>
<text x="277.3" y="55.1">2</text>
<text x="281.9" y="56.2">AC2</text>
<text x="298.9" y="56.2">E</text>
<text x="303.5" y="55.1">4</text>
</g>
</svg>
